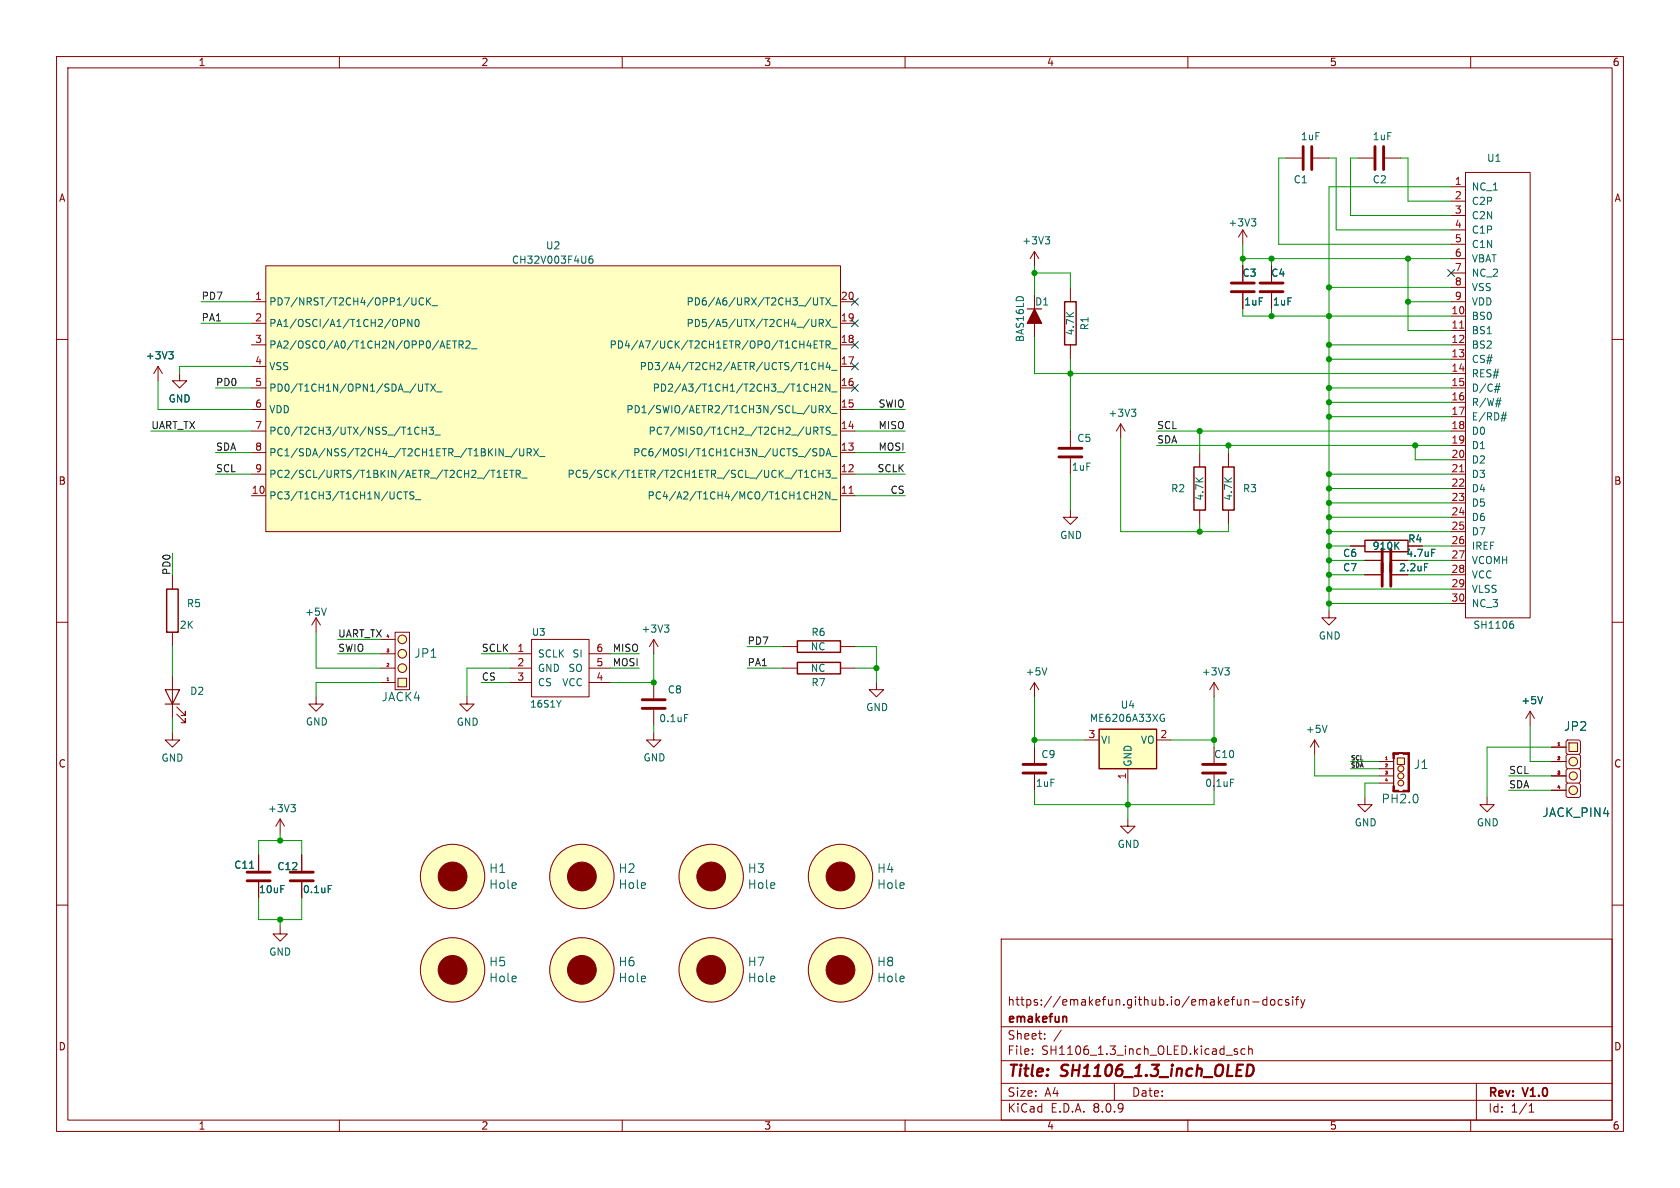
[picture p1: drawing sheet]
<svg xmlns="http://www.w3.org/2000/svg" width="297mm" height="210mm" viewBox="0 0 297 210" stroke-linecap="round" stroke-linejoin="round" font-family="sans-serif">
<g fill="none" stroke="#840000" stroke-width=".18">
<path d="M10 10h277v190h-277zM12 12h273v186h-273zM60 10v2M110 10v2M160 10v2M210 10v2M260 10v2M10 60h2M285 60h2M212.1 80v2.6M212.1 90.2v2.5M10 110h2"/>
<path d="M285 110h2M182.9 132.1v2.8M182.9 136.9v2.8M10 160h2M177 166h108v32h-108zM220.1 176.8l.2-.1 .4 .1v.9M220.1 176.7v1M221.5 177.1h1.1M224 176.8l-.5-.1-.3 .3v.4l.2 .2h.6M224 176.2v1.5M224.7 176.8l.2-.1 .4 .1 .1 .6-.2 .2-.3 .1-.2-.1zM226.7 176.8l-.5-.1-.2 .3v.4l.1 .2h.6"/>
<path d="M227.8 176.8l-.3-.1-.3 .2 .1 .2 .5 .2v.3h-.6M228.5 176.2v.1M228.5 176.7v1M229 176.7h.6M229.6 176.2l-.4 .2v1.3M230 176.7l.3 1M230.3 177.7l-.1 .4-.2 .1M230.7 176.7l-.4 1M285 160h2M60 198v2M110 198v2M160 198v2"/>
<path d="M177 194.5h108M177 191.5h108M177 187.5h108M177 181.5h108M182.5 186.3v.1M182.5 185.5v.1M184.7 183.6v.1M184.7 182.8v.1M187.6 182.1l-1.3 2M197 191.5v3M210 198v2M218.7 185.5l-.3-.1-.2 .2v.2l.5 .2v.3h-.5"/>
<path d="M220.1 185.5l-.4-.1-.3 .3v.4l.1 .2h.6M220.7 185.5l.3-.1 .3 .1 .1 .9M220.7 184.9v1.5M260 198v2M261 191.5v6.5M270.3 196.6h.9M270.3 195.5l.4-.4v1.5"/>
</g>
<path d="M220.6 188.2h.5a1.08 1.08 0 0 1 .5 1.1 1.08 1.08 0 0 1-.8 .9" fill="none" stroke="#840000" stroke-width=".4"/>
<path d="M188.3 179.7l.3 .2v.8" fill="none" stroke="#840000" stroke-width=".3"/>
<path d="M211.1 82.6h2v7.6h-2z" fill="none" stroke="#840000" stroke-width=".25"/>
<path d="M180.8 135.1h4.1M180.8 136.7h4.1" fill="none" stroke="#840000" stroke-width=".51"/>
<path d="M194.3 128.9h10.2v7h-10.2z" fill="#ffffc2"/>
<path d="M188.2 53.3h2v7.7h-2zM216.2 82.6h2v7.6h-2zM194.3 128.9h10.2v7h-10.2z" fill="none" stroke="#840000" stroke-width=".25"/>
<g fill="none" stroke="#840000" stroke-width=".18">
<path d="M227.3 27.9h2.8M232.2 27.9h2.7M240 27.9h2.8M244.9 27.9h2.7M189.2 50.8v2.5M219.7 40.6l-.8 1.3M219.7 40.6v2.6M219.7 47v2.8M219.7 51.8v2.8M219.7 40.6l.8 1.3M224.8 47v2.8M224.8 51.8v2.8"/>
<path d="M189.2 61v2.5M217.2 80v2.6M217.2 90.2v2.5M234.9 108v1.2h1.3l-1.3 1.3-1.2-1.3h1.2M182.9 120.7l-.8 1.2M182.9 120.7v2.5M182.9 120.7l.7 1.2M191.8 130.8h2.5M199.4 135.9v2.5M204.5 130.8h2.5M270.5 125.7l-.8 1.3M270.5 125.7v2.6"/>
<path d="M270.5 125.7l.8 1.3"/>
<circle cx="102.9" cy="154.9" r="5.7"/>
</g>
<path d="M221.2 38.7h.8l-.4 .5M221.8 39.2l.2 .2v.3l-.2 .2M185.1 118.1l-.4 1.2M205.3 126.3h.5M205.6 127h.3v.4l-.3 .1h-.3M272.7 123.1l-.4 1.3" fill="none" stroke="#006464" stroke-width=".18"/>
<path d="M230.4 25.9v4.1M231.9 25.9v4.1M243.1 25.9v4.1M244.6 25.9v4.1M217.7 50h4M217.7 51.6h4M222.8 50h4M222.8 51.6h4" fill="none" stroke="#840000" stroke-width=".51"/>
<circle cx="102.9" cy="154.9" r="5.7" fill="#ffffc2" stroke="#ffffc2" stroke-width=".18"/>
<circle cx="102.9" cy="154.9" r="2.54" fill="#840000" stroke="#840000" stroke-width=".18"/>
<path d="M247 134h1.3v1.1h-1.3z" fill="#ffffc2"/>
<g fill="#ffffc2" stroke="#ffffc2" stroke-width=".18">
<circle cx="247.7" cy="138.4" r=".51"/>
<circle cx="247.6" cy="137.2" r=".53"/>
<circle cx="247.6" cy="135.9" r=".53"/>
<circle cx="278.1" cy="139.7" r=".76"/>
<circle cx="278.1" cy="137.2" r=".71"/>
</g>
<g fill="none" stroke="#840000" stroke-width=".18">
<path d="M189.2 76.2v2.8M198.1 74.9l-.7 1.3M198.1 74.9v2.6M198.1 74.9l.8 1.3M189.2 90.2v1.2h1.3l-1.3 1.3-1.2-1.3h1.2M189.2 81v2.8M238.8 96.5h2.5M241.3 99.1h2.8M246.1 99.1h2.8M241.3 101.6h2.8M246.1 101.6h2.8M115.6 129.5v1.3h1.2l-1.2 1.3-1.3-1.3h1.3"/>
<path d="M115.6 120.7v2.7M115.6 125.5v2.8M214.6 132.1v2.8M214.6 136.9v2.8M243.8 134.6h2.6M243.8 135.9h2.6M243.8 137.2h2.6M243.8 138.4h2.6M246.4 133.1h2.6v6.9h-2.6zM246.4 134.1v4.8M247 134h1.3v1.1h-1.3zM199.4 144.8v1.3h1.3l-1.3 1.2-1.3-1.2h1.3"/>
<path d="M241.3 141v1.2h1.3l-1.3 1.3-1.3-1.3h1.3M262.9 141v1.2h1.3l-1.3 1.3-1.3-1.3h1.3"/>
<circle cx="247.6" cy="135.9" r=".53"/>
<circle cx="247.6" cy="137.2" r=".53"/>
<circle cx="247.7" cy="138.4" r=".51"/>
</g>
<g fill="#840000" stroke="#840000" stroke-width=".18">
<path d="M248 139.7h1.2v.3h-1.2z"/>
<path d="M248.9 133.1h.3v6.9h-.3z"/>
<path d="M247.2 139.9l.9 .1z"/>
<path d="M247.2 133.1h.9z"/>
<path d="M248 133.1h1.2v.3h-1.2z"/>
<path d="M246.3 139.7h1v.3h-1z"/>
<path d="M246.3 133.1h1v.3h-1z"/>
<path d="M246.3 138.9h.2v.9h-.2z"/>
<path d="M246.3 133.1h.2v1h-.2z"/>
</g>
<path d="M245 134.3h.3" fill="none" stroke="#a90000" stroke-width=".18"/>
<path d="M187.2 79.2h4.1M187.2 80.8h4.1M244.3 97v6.6M245.9 97v6.6M113.5 123.7h4.1M113.5 125.2h4.1M212.6 135.1h4.1M212.6 136.7h4.1" fill="none" stroke="#840000" stroke-width=".51"/>
<path d="M200 72.3h.8l-.4 .5M200.6 72.8l.2 .3v.3l-.2 .2M246.8 96.4l.5 .7M247.3 95.8l-.7 .8M251.8 99.6h.6M253.1 97.1h.6M121 126.3h.6M217.5 137.7h.6" fill="none" stroke="#006464" stroke-width=".18"/>
<path d="M241.3 95.5h7.6v2h-7.6z" fill="none" stroke="#840000" stroke-width=".25"/>
<path d="M277.4 131.3h1.5v1.5h-1.5z" fill="#ffffc2"/>
<g fill="#ffffc2" stroke="#ffffc2" stroke-width=".18">
<circle cx="278.1" cy="134.6" r=".76"/>
<circle cx="102.9" cy="171.4" r="5.7"/>
<circle cx="148.6" cy="171.4" r="5.7"/>
<circle cx="125.7" cy="171.4" r="5.7"/>
<circle cx="125.7" cy="154.9" r="5.7"/>
<circle cx="148.6" cy="154.9" r="5.7"/>
</g>
<g fill="none" stroke="#840000" stroke-width=".18">
<path d="M256.5 33h2.6M256.5 35.6h2.6M256.5 38.1h2.6M259.1 30.5h11.4v78.7h-11.4zM182.9 44.5l-.8 1.2M182.9 44.5v2.5M182.9 52.1v7.6M182.9 44.5l.7 1.2M256.5 55.9h2.6M256.5 58.4h2.6M256.5 40.6h2.6M256.5 43.2h2.6"/>
<path d="M256.5 45.7h2.6M256.5 48.3h2.6M256.5 50.8h2.6M256.5 53.3h2.6M27.9 64.8l-.7 1.2M27.9 64.8v2.5M27.9 64.8l.8 1.2M31.7 66v1.3h1.3l-1.3 1.3-1.2-1.3h1.2M256.5 61h2.6M256.5 63.5h2.6M256.5 66h2.6M256.5 68.6h2.6"/>
<path d="M256.5 71.1h2.6M256.5 73.7h2.6M256.5 76.2h2.6M256.5 78.7h2.6M256.5 81.3h2.6M256.5 83.8h2.6M256.5 86.4h2.6M256.5 88.9h2.6M256.5 91.4h2.6M256.5 94h2.6M256.5 96.5h2.6M256.5 99.1h2.6"/>
<path d="M30.5 101.6v2.5M30.5 111.8v2.5M30.5 119.4v7.6M55.9 109.2l-.8 1.3M55.9 109.2v2.6M55.9 109.2l.7 1.3M90.2 118.1h3.8M90.2 115.6h3.8M94 113h10.1v10.2h-10.1zM104.1 118.1h3.8M104.1 115.6h3.8M138.4 118.1h2.6"/>
<path d="M138.4 114.3h2.6M148.6 118.1h2.5M148.6 114.3h2.5M256.5 101.6h2.6M256.5 104.1h2.6M256.5 106.7h2.6M30.5 129.5v1.3h1.2l-1.2 1.3-1.3-1.3h1.3M31.2 126.2l1.6 1.6v-.8v.8h-.8M31.2 125l1.6 1.5v-.8v.8h-.8M55.9 123.2v1.3h1.2l-1.2 1.2-1.3-1.2h1.3M90.2 120.7h3.8M104.1 120.7h3.8"/>
<path d="M154.9 120.7v1.2h1.3l-1.3 1.3-1.2-1.3h1.2M214.6 120.7l-.7 1.2M214.6 120.7v2.5M214.6 120.7l.8 1.2M232.4 130.8l-.8 1.3M232.4 130.8v2.6M232.4 130.8l.8 1.3M274.3 132.1h2.6M274.3 134.6h2.6M274.3 137.2h2.6M274.3 139.7h2.6M276.9 131.1l.2-.3h2l.3 .3v2l-.3 .3h-2l-.2-.3z"/>
<path d="M277.1 138.4l-.2 .3v2l.2 .3h2l.3-.3v-2l-.3-.3M277.1 135.9l-.2 .2v2.1l.2 .2h2l.3-.2v-2.1l-.3-.2M277.1 133.4l-.2 .2v2l.2 .3h2l.3-.3v-2l-.3-.2M277.4 131.3h1.5v1.5h-1.5z"/>
<circle cx="278.1" cy="137.2" r=".71"/>
<circle cx="278.1" cy="139.7" r=".76"/>
<circle cx="278.1" cy="134.6" r=".76"/>
<circle cx="125.7" cy="154.9" r="5.7"/>
<circle cx="148.6" cy="154.9" r="5.7"/>
<circle cx="102.9" cy="171.4" r="5.7"/>
<circle cx="125.7" cy="171.4" r="5.7"/>
<circle cx="148.6" cy="171.4" r="5.7"/>
</g>
<path d="M258.1 58h.7M258.1 83.4h.7M275.4 131.8h.3" fill="none" stroke="#a90000" stroke-width=".18"/>
<g fill="none" stroke="#006464" stroke-width=".18">
<path d="M184.8 41.9h.8l-.5 .4M185.3 42.3l.3 .3v.3l-.3 .2M29.8 62.2h.8l-.4 .5M30.4 62.7l.2 .2v.3l-.2 .2M264.2 68.9h.9M264.3 68.3h.9M264.4 71.4h.9M264.5 70.9h.9M265.1 67.8l-.4 1.6M265.3 70.3l-.4 1.6M265.3 73.9h.9M265.5 73.4h.9"/>
<path d="M266.2 72.8l-.3 1.7M57.7 107.5l-.4 1.3M216.5 118.1h.8l-.4 .4M217.1 118.5l.2 .3v.3l-.2 .2M267.1 110.3h.3l.2 .2-.1 .4-.4 .2M267.2 109.8h.3M99.2 123.8l-.4 .6M234.6 128.2l-.4 1.3"/>
</g>
<g fill="#840000" stroke="#840000" stroke-width=".18">
<circle cx="102.9" cy="171.4" r="2.54"/>
<circle cx="148.6" cy="171.4" r="2.54"/>
<circle cx="125.7" cy="171.4" r="2.54"/>
<circle cx="125.7" cy="154.9" r="2.54"/>
<circle cx="148.6" cy="154.9" r="2.54"/>
</g>
<path d="M29.5 104.1h2v7.7h-2zM141 117.1h7.6v2h-7.6zM141 113.3h7.6v2h-7.6z" fill="none" stroke="#840000" stroke-width=".25"/>
<path d="M181.6 54.6h2.5M29.2 121.9h2.5l-1.2 2.6zM29.2 124.5h2.5" fill="none" stroke="#840000" stroke-width=".2"/>
<path d="M182.9 54.6l1.2 2.6h-2.5z" fill="#840000" stroke="#840000" stroke-width=".2"/>
<path d="M47 47h101.6v47h-101.6z" fill="#ffffc2"/>
<g fill="none" stroke="#840000" stroke-width=".18">
<path d="M44.4 53.3h2.6M44.4 57.2h2.6M47 47h101.6v47h-101.6zM148.6 53.3h2.5M148.6 57.2h2.5M44.4 76.2h2.6M44.4 72.4h2.6M44.4 68.6h2.6M44.4 64.8h2.6M44.4 61h2.6M148.6 76.2h2.5M148.6 72.4h2.5"/>
<path d="M148.6 68.6h2.5M148.6 64.8h2.5M148.6 61h2.5M44.4 87.6h2.6M44.4 83.8h2.6M44.4 80h2.6M148.6 87.6h2.5M148.6 83.8h2.5M148.6 80h2.5M115.6 113l-.8 1.3M115.6 113v2.6M115.6 113l.7 1.3"/>
<path d="M82.5 123.2v1.3h1.3l-1.3 1.2-1.2-1.2h1.2M45.7 151.1v2.8M45.7 156v2.8M49.5 144.8l-.7 1.3M49.5 144.8v2.5M49.5 144.8l.8 1.3M53.3 151.1v2.8M53.3 156v2.8M49.5 163.8v1.3h1.3l-1.3 1.3-1.2-1.3h1.2"/>
<circle cx="80" cy="154.9" r="5.7"/>
<circle cx="80" cy="171.4" r="5.7"/>
</g>
<g fill="none" stroke="#006464" stroke-width=".18">
<path d="M70.2 56.6v.9M70.8 57.1h.6l.1-.2v-.3l-.7-.1v1.2M72.8 56.5v1.2l-.7-1.2v1.2M73.5 52.6v1.1l-.2 .2M73.5 56.5h.2a.68 .68 0 0 1 .4 .6 .68 .68 0 0 1-.4 .6 .84 .84 0 0 1-.2-1.2zM74.9 52.8a.6 .6 0 0 0-.9 .4 .6 .6 0 0 0 .6 .7l.3-.1M75.4 52.6v1.3M75.6 53.2l.5 .7M76.1 52.6l-.7 .8M76.4 54h1M104.7 45.3h-.3a.86 .86 0 0 0 0 1.2l.4-.1v-.4l-.2-.3-.4 .1-.1 .2M144.5 52.6v1.1l-.2 .2"/>
<path d="M144.8 57.1h.6l.2-.2-.1-.3-.7-.1v1.2M145 52.6h.7M145.1 57.1l.5 .6M145.3 52.6v1.3M146 56.5l.8 1.2M146 52.6l.8 1.3M146.8 56.5l-.8 1.2M146.8 52.6l-.8 1.3M147 54h1M147 57.9h1M73.8 75.5l.3 .1M74.1 76.7l-.3 .1"/>
<path d="M74.6 75.5v1.3M74.6 76.1h.8M74.7 67.9v1l-.1 .2-.4 .1M75.1 67.9h.7M75.4 75.5v1.3M75.5 67.9v1.3M75.8 75.5h.8l-.4 .5 .4 .1v.6l-.2 .1-.6-.1M76.1 67.9l.9 1.3M76.9 76.9h.9M77 67.9l-.9 1.3M77.2 69.3h.9M79 61.5h.7"/>
<path d="M79 60.3h.7M80 60.3h.7M80.4 60.3v1.2M81.2 60.9h.6l.1-.2-.1-.3-.6-.1v1.2M81.5 60.9l.4 .6M82.4 60.4l.5-.1 .2 .3-.8 .9h.8M83.3 61.7h1M91.4 79.3l-1 1.6M91.9 79.3v1l.2 .3 .4-.1 .1-.2v-1M93.2 80l.6-.1 .1-.2v-.3l-.7-.1v1.3M93.5 80l.4 .6M94.3 79.3l.9 1.3"/>
<path d="M95.2 79.3l-.9 1.3M142.7 61.1h.7M143.4 68.5h.8M143.9 75.5h.5l.2 .3-.1 .3-.6 .1M143.9 79.3l.5 .1M143.9 60.9h.5M144.2 67.9v1.3M144.2 80l.2 .2-.2 .4M144.2 76.2l.4 .6M144.2 64.2a.6 .6 0 0 0-.8 .4 .6 .6 0 0 0 .6 .7l.2-.1M144.2 71.7v1.1l-.2 .2-.4-.2M144.5 60.3h-.6v1.2h.6"/>
<path d="M144.7 68l.5-.1 .2 .4-.7 .9h.7M144.8 64.1v1.2M144.8 64.7h.7M144.8 72.4l.6-.1 .2-.2-.1-.3-.7-.1v1.3M144.9 60.3h.7M145 79.3a.64 .64 0 0 1 .7 .7 .64 .64 0 0 1-.7 .6zM145 75.5h.7M145.1 72.4l.5 .6M145.3 60.3v1.2M145.3 75.5v1.3M145.5 64.1v1.2M146 71.7l.8 1.3"/>
<path d="M146 60.9h.7l.1-.2-.1-.3-.7-.1v1.2M146.3 64l-.3 .9h.8M146.3 60.9l.5 .6M146.7 64.5v.8M146.7 67.9v1.3l-.7-1.3v1.3M146.8 75.6l-.5-.1-.2 .1v.4l.6 .2 .1 .3-.3 .3-.5-.1M146.8 71.7l-.8 1.3M147 76.9h1M147 73.1h1M147 69.3h1M147 65.5h1M147 61.7h1"/>
<path d="M71.4 86.9h.7M71.7 86.9v1.3M73.2 87l-.5-.1-.2 .2v.3l.6 .3 .1 .3-.3 .2-.4-.1M73.4 88.3h1M87.9 84.4h.7M87.9 83.5l.3-.4v1.3M89.1 83.7h.5M89.7 83.1h-.6v1.3h.6M90.1 83.1h.7M90.5 83.1v1.3M91.3 83.8l.6-.1 .1-.1-.1-.3-.6-.2v1.3M91.6 83.8l.4 .6"/>
<path d="M92.2 84.5h1M95.4 80.7h.9M142.2 84.4h.8M142.2 83.5l.4-.4v1.3M143.4 87.5h.8M144.2 86.9v1.3M144.2 83.3a.6 .6 0 0 0-.8 .4 .6 .6 0 0 0 .6 .7l.2-.1M144.7 87.1l.5-.2 .2 .4-.7 .9h.7M144.8 83.1v1.3M144.8 83.7h.7M145.5 83.1v1.3M146 83.1h.8l-.5 .5 .4 .1v.6l-.2 .1-.5-.1"/>
<path d="M146 80.6l.5-1.3 .4 1.3M146.2 80.2h.6M146.7 86.9v1.3l-.7-1.3v1.3M147 88.3h1M147 84.5h1M147 80.7h1M117.5 110.5h.7l-.4 .5M118 111l.2 .2v.3l-.2 .3M44.1 153.5h.8M51.4 142.2h.8l-.4 .5M52 142.7l.2 .3v.3l-.2 .2M58 156.5h.6"/>
</g>
<path d="M150.1 87.2h.7" fill="none" stroke="#a90000" stroke-width=".18"/>
<g fill="#ffffc2" stroke="#ffffc2" stroke-width=".18">
<circle cx="80" cy="154.9" r="5.7"/>
<circle cx="80" cy="171.4" r="5.7"/>
<circle cx="71.1" cy="113" r=".76"/>
<circle cx="71.1" cy="115.6" r=".76"/>
</g>
<g fill="#840000" stroke="#840000" stroke-width=".18">
<circle cx="80" cy="154.9" r="2.54"/>
<circle cx="80" cy="171.4" r="2.54"/>
</g>
<path d="M43.7 154.2h4.1M43.7 155.7h4.1M51.3 154.2h4.1M51.3 155.7h4.1" fill="none" stroke="#840000" stroke-width=".51"/>
<path d="M70.4 119.9h1.5v1.5h-1.5z" fill="#ffffc2"/>
<circle cx="71.1" cy="118.1" r=".76" fill="#ffffc2" stroke="#ffffc2" stroke-width=".18"/>
<g fill="none" stroke="#840000" stroke-width=".18">
<path d="M219.7 47v2.8M219.7 51.8v2.8M224.8 47v2.8M224.8 51.8v2.8M238.8 96.5h2.5M241.3 99.1h2.8M246.1 99.1h2.8M67.3 118.1h2.5M67.3 115.6h2.5M67.3 113h2.5M69.8 111.8h2.6v10.1h-2.6zM70.4 119.9h1.5v1.5h-1.5z"/>
<path d="M241.3 101.6h2.8M246.1 101.6h2.8M67.3 120.7h2.5M274.3 132.1h2.6M274.3 134.6h2.6M274.3 137.2h2.6M274.3 139.7h2.6M45.7 151.1v2.8M45.7 156v2.8M53.3 151.1v2.8M53.3 156v2.8"/>
<circle cx="71.1" cy="115.6" r=".76"/>
<circle cx="71.1" cy="113" r=".76"/>
<circle cx="71.1" cy="118.1" r=".76"/>
</g>
<path d="M68.4 120.3h.3M275.4 131.8h.3" fill="none" stroke="#a90000" stroke-width=".18"/>
<g fill="none" stroke="#009600" stroke-width=".18">
<path d="M227.3 27.9h-1.2v15.3h30.4M234.9 27.9h1.3v12.7h20.3M240 27.9h-1.2v10.2h17.7M247.6 27.9h1.3v7.7h7.6M256.5 33h-21.6v75M35.6 53.3h8.8M35.6 57.2h8.8M182.9 48.3h6.3v2.5M182.9 59.7v6.3h73.6M182.9 47v5.1M219.7 45.7h36.8M219.7 54.6v1.3h36.8"/>
<path d="M219.7 43.2v3.8M224.8 45.7v1.3M224.8 54.6v1.3M234.9 50.8h21.6M248.9 45.7v12.7h7.6M248.9 53.3h7.6M26.7 76.2h17.7M27.9 67.3v5.1h16.5M38.1 68.6h6.3M44.4 64.8h-12.7v1.2M151.1 76.2h8.9M151.1 72.4h8.9"/>
<path d="M189.2 63.5v12.7M198.1 77.5v16.5h19.1v-1.3M204.5 78.7h52M204.5 76.2h52M212.1 76.2v3.8M217.2 78.7v1.3M234.9 63.5h21.6M234.9 61h21.6M234.9 71.1h21.6M234.9 68.6h21.6M234.9 73.7h21.6M250.2 78.7v2.6h6.3"/>
<path d="M30.5 97.8v3.8M38.1 83.8h6.3M38.1 80h6.3M151.1 83.8h8.9M151.1 87.6h8.9M151.1 80h8.9M189.2 83.8v6.4M212.1 92.7v1.3M234.9 96.5h3.9M234.9 99.1h6.4M234.9 94h21.6M234.9 83.8h21.6"/>
<path d="M234.9 88.9h21.6M234.9 91.4h21.6M234.9 86.4h21.6M248.9 99.1h7.6M251.5 96.5h5M30.5 114.3v5.1M55.9 111.8v6.3h11.4M59.7 115.6h7.6M59.7 113h7.6M85.1 115.6h5.1M90.2 118.1h-7.7v5.1M107.9 118.1h5.1"/>
<path d="M107.9 115.6h5.1M115.6 115.6v5.1h-7.7M132.1 114.3h6.3M132.1 118.1h6.3M151.1 114.3h3.8v6.4M151.1 118.1h3.8M234.9 101.6h6.4M234.9 104.1h21.6M234.9 106.7h21.6M248.9 101.6h7.6M30.5 127v2.5M67.3 120.7h-11.4v2.5"/>
<path d="M85.1 120.7h5.1M115.6 128.3v1.2M182.9 139.7v2.5h31.7v-2.5M182.9 123.2v8.9M182.9 130.8h8.9M199.4 138.4v6.4M207 130.8h7.6M214.6 123.2v8.9M232.4 133.4v3.8h11.4M238.8 135.9h5M238.8 134.6h5M243.8 138.4h-2.5v2.6"/>
<path d="M266.7 139.7h7.6M266.7 137.2h7.6M270.5 128.3v6.3h3.8M274.3 132.1h-11.4v8.9M45.7 151.1v-2.5h7.6v2.5M45.7 158.8v3.8h7.6v-3.8M49.5 147.3v1.3M49.5 162.6v1.2"/>
</g>
<path d="M150.5 52.7l1.2 1.2M150.5 56.5l1.2 1.3M151.7 52.7l-1.2 1.2M151.7 56.5l-1.2 1.3M255.9 47.7l1.2 1.2M257.1 47.7l-1.2 1.2M150.5 68l1.2 1.2M150.5 64.2l1.2 1.2M150.5 60.4l1.2 1.2M151.7 68l-1.2 1.2M151.7 64.2l-1.2 1.2M151.7 60.4l-1.2 1.2" fill="none" stroke="#000084" stroke-width=".18"/>
<path d="M29.8 62.2h.8l-.4 .5M30.4 62.7l.2 .2v.3l-.2 .2M246.8 96.4l.5 .7M247.3 95.8l-.7 .8M251.8 99.6h.6M253.1 97.1h.6M272.7 123.1l-.4 1.3M44.1 153.5h.8M58 156.5h.6" fill="none" stroke="#006464" stroke-width=".18"/>
<g fill="#009600" stroke="#009600" stroke-width=".18">
<circle cx="224.8" cy="55.9" r=".46"/>
<circle cx="212.1" cy="76.2" r=".46"/>
<circle cx="234.9" cy="61" r=".46"/>
<circle cx="234.9" cy="55.9" r=".46"/>
<circle cx="234.9" cy="104.1" r=".46"/>
<circle cx="234.9" cy="101.6" r=".46"/>
<circle cx="212.1" cy="94" r=".46"/>
<circle cx="214.6" cy="130.8" r=".46"/>
<circle cx="234.9" cy="106.7" r=".46"/>
<circle cx="182.9" cy="130.8" r=".46"/>
<circle cx="217.2" cy="78.7" r=".46"/>
<circle cx="199.4" cy="142.2" r=".46"/>
<circle cx="234.9" cy="88.9" r=".46"/>
<circle cx="234.9" cy="83.8" r=".46"/>
<circle cx="234.9" cy="86.4" r=".46"/>
<circle cx="234.9" cy="73.7" r=".46"/>
<circle cx="234.9" cy="68.6" r=".46"/>
<circle cx="234.9" cy="71.1" r=".46"/>
<circle cx="234.9" cy="63.5" r=".46"/>
<circle cx="234.9" cy="91.4" r=".46"/>
<circle cx="234.9" cy="94" r=".46"/>
<circle cx="250.2" cy="78.7" r=".46"/>
<circle cx="234.9" cy="99.1" r=".46"/>
<circle cx="234.9" cy="96.5" r=".46"/>
<circle cx="248.9" cy="45.7" r=".46"/>
<circle cx="224.8" cy="45.7" r=".46"/>
<circle cx="234.9" cy="50.8" r=".46"/>
<circle cx="248.9" cy="53.3" r=".46"/>
<circle cx="219.7" cy="45.7" r=".46"/>
<circle cx="115.6" cy="120.7" r=".46"/>
<circle cx="154.9" cy="118.1" r=".46"/>
<circle cx="182.9" cy="48.3" r=".46"/>
<circle cx="189.2" cy="66" r=".46"/>
<circle cx="49.5" cy="148.6" r=".46"/>
<circle cx="49.5" cy="162.6" r=".46"/>
</g>
<g font-size="2.8" fill="#840000">
<text x="178" y="190.9">Title:</text>
<text x="187.7" y="190.9">SH1106_1.3_inch_OLED</text>
</g>
<g font-size="2.1" fill="#006464">
<text x="73.2" y="116.5">JP1</text>
<text x="67.4" y="124.2">JACK4</text>
<text x="276.4" y="129.4">JP2</text>
<text x="249.9" y="136.1">J1</text>
<text x="244.2" y="142.2">PH2.0</text>
<text x="272.6" y="144.6">JACK_PIN4</text>
<text x="86.4" y="154.5">H1</text>
<text x="109.3" y="154.5">H2</text>
<text x="132.1" y="154.5">H3</text>
<text x="155" y="154.5">H4</text>
<text x="86.4" y="157.3">Hole</text>
<text x="109.3" y="157.3">Hole</text>
<text x="132.1" y="157.3">Hole</text>
<text x="155" y="157.3">Hole</text>
<text x="86.4" y="173.9">Hole</text>
<text x="86.4" y="171">H5</text>
<text x="109.3" y="173.9">Hole</text>
<text x="109.3" y="171">H6</text>
<text x="132.1" y="173.9">Hole</text>
<text x="132.1" y="171">H7</text>
<text x="155" y="173.9">Hole</text>
<text x="155" y="171">H8</text>
</g>
<g font-size="2.1" fill="#840000">
<text x="178" y="178">https://emakefun.github.io/emakefun-docsify</text>
<text x="178" y="184">Sheet:</text>
<text x="178" y="181.2">emakefun</text>
<text x="178" y="186.7">File:</text>
<text x="184.1" y="186.7">SH1106_1.3_inch_OLED.kicad_sch</text>
<text x="178" y="196.9">KiCad</text>
<text x="178" y="194.1">Size:</text>
<text x="184.7" y="194.1">A4</text>
<text x="185.7" y="196.9">E.D.A.</text>
<text x="193.3" y="196.9">8.0.9</text>
<text x="200" y="194.1">Date:</text>
<text x="263" y="194.3">Rev:</text>
<text x="263" y="196.9">Id:</text>
<text x="267.1" y="196.9">1/1</text>
<text x="269.4" y="194.3">V1.0</text>
</g>
<g font-size="1.8" fill="#840000">
<text x="35" y="11.9">1</text>
<text x="85" y="11.9">2</text>
<text x="135" y="11.9">3</text>
<text x="185" y="11.9">4</text>
<text x="235" y="11.9">5</text>
<text x="285" y="11.9">6</text>
<text x="10.3" y="35.9">A</text>
<text x="285.3" y="35.9">A</text>
<text x="10.3" y="85.9">B</text>
<text x="285.3" y="85.9">B</text>
<text x="248.8" y="96.1">R4</text>
<text x="10.3" y="135.9">C</text>
<text x="285.3" y="135.9">C</text>
<text x="10.3" y="185.9">D</text>
<text x="285.3" y="185.9">D</text>
<text x="35" y="199.9">1</text>
<text x="85" y="199.9">2</text>
<text x="135" y="199.9">3</text>
<text x="185" y="199.9">4</text>
<text x="235" y="199.9">5</text>
<text x="285" y="199.9">6</text>
</g>
<g font-size="1.8" fill="#006464">
<text x="229.9" y="25">1uF</text>
<text x="242.6" y="25">1uF</text>
<text x="262.8" y="28.8">U1</text>
<text x="228.6" y="32.6">C1</text>
<text x="242.6" y="32.6">C2</text>
<text x="260.1" y="33.9">NC_1</text>
<text x="217.1" y="40.2">+3V3</text>
<text x="260.1" y="36.4">C2P</text>
<text x="260.1" y="39">C2N</text>
<text x="260.1" y="41.5">C1P</text>
<text x="90.4" y="46.8">CH32V003F4U6</text>
<text x="96.4" y="44.3">U2</text>
<text x="180.6" y="43.4">+3V3</text>
<text x="260.1" y="44">C1N</text>
<text x="260.1" y="46.6">VBAT</text>
<text x="219.6" y="49.1">C3</text>
<text x="224.6" y="49.1">C4</text>
<text x="260.1" y="49.1">NC_2</text>
<text x="260.1" y="51.7">VSS</text>
<text x="47.5" y="54.2">PD7/NRST/T2CH4/OPP1/UCK_</text>
<text x="47.5" y="58">PA1/OSCI/A1/T1CH2/OPN0</text>
<text x="121.3" y="58">PD5/A5/UTX/T2CH4_/URX_</text>
<text x="121.3" y="54.2">PD6/A6/URX/T2CH3_/UTX_</text>
<text x="182.9" y="54.2">D1</text>
<text x="190.1" y="59.4" transform="rotate(-90 190.1 59.4)">4.7K</text>
<text x="192.6" y="58.5" transform="rotate(-90 192.6 58.5)">R1</text>
<text x="219.9" y="54.2">1uF</text>
<text x="224.9" y="54.2">1uF</text>
<text x="260.1" y="56.7">BS0</text>
<text x="260.1" y="59.3">BS1</text>
<text x="260.1" y="54.2">VDD</text>
<text x="25.7" y="63.7">+3V3</text>
<text x="47.5" y="61.8">PA2/OSCO/A0/T1CH2N/OPP0/AETR2_</text>
<text x="47.5" y="65.6">VSS</text>
<text x="107.7" y="61.8">PD4/A7/UCK/T2CH1ETR/OPO/T1CH4ETR_</text>
<text x="113" y="65.6">PD3/A4/T2CH2/AETR/UCTS/T1CH4_</text>
<text x="181.2" y="60.6" transform="rotate(-90 181.2 60.6)">BAS16LD</text>
<text x="260.1" y="61.8">BS2</text>
<text x="260.1" y="64.4">CS#</text>
<text x="29.7" y="71.3">GND</text>
<text x="47.5" y="69.4">PD0/T1CH1N/OPN1/SDA_/UTX_</text>
<text x="115.3" y="69.4">PD2/A3/T1CH1/T2CH3_/T1CH2N_</text>
<text x="260.1" y="66.9">RES#</text>
<text x="260.1" y="69.4">D/C#</text>
<text x="260.1" y="72">R/W#</text>
<text x="47.5" y="73.3">VDD</text>
<text x="47.5" y="77.1">PC0/T2CH3/UTX/NSS_/T1CH3_</text>
<text x="110.6" y="73.3">PD1/SWIO/AETR2/T1CH3N/SCL_/URX_</text>
<text x="114.6" y="77.1">PC7/MISO/T1CH2_/T2CH2_/URTS_</text>
<text x="195.9" y="73.9">+3V3</text>
<text x="260.1" y="74.5">E/RD#</text>
<text x="260.1" y="77.1">D0</text>
<text x="47.5" y="80.9">PC1/SDA/NSS/T2CH4_/T2CH1ETR_/T1BKIN_/URX_</text>
<text x="111.8" y="80.9">PC6/MOSI/T1CH1CH3N_/UCTS_/SDA_</text>
<text x="189.4" y="83.4">1uF</text>
<text x="190.3" y="78.3">C5</text>
<text x="260.1" y="79.6">D1</text>
<text x="260.1" y="82.1">D2</text>
<text x="47.5" y="88.5">PC3/T1CH3/T1CH1N/UCTS_</text>
<text x="47.5" y="84.7">PC2/SCL/URTS/T1BKIN/AETR_/T2CH2_/T1ETR_</text>
<text x="100.2" y="84.7">PC5/SCK/T1ETR/T2CH1ETR_/SCL_/UCK_/T1CH3_</text>
<text x="114.4" y="88.5">PC4/A2/T1CH4/MCO/T1CH1CH2N_</text>
<text x="206.9" y="87.2">R2</text>
<text x="213" y="88.6" transform="rotate(-90 213 88.6)">4.7K</text>
<text x="218" y="88.6" transform="rotate(-90 218 88.6)">4.7K</text>
<text x="219.6" y="87.2">R3</text>
<text x="260.1" y="84.7">D3</text>
<text x="260.1" y="87.2">D4</text>
<text x="260.1" y="89.8">D5</text>
<text x="187.3" y="95.5">GND</text>
<text x="260.1" y="92.3">D6</text>
<text x="260.1" y="94.8">D7</text>
<text x="237.3" y="101.2">C7</text>
<text x="237.3" y="98.7">C6</text>
<text x="242.6" y="97.4">910K</text>
<text x="247.3" y="101.2">2.2uF</text>
<text x="248.5" y="98.7">4.7uF</text>
<text x="260.1" y="97.4">IREF</text>
<text x="260.1" y="99.9">VCOMH</text>
<text x="32.9" y="107.5">R5</text>
<text x="260.1" y="102.5">VCC</text>
<text x="260.1" y="105">VLSS</text>
<text x="260.1" y="107.5">NC_3</text>
<text x="31.7" y="111.4">2K</text>
<text x="53.8" y="109">+5V</text>
<text x="113.3" y="112">+3V3</text>
<text x="143.4" y="112.6">R6</text>
<text x="233" y="113.3">GND</text>
<text x="260.4" y="111.4">SH1106</text>
<text x="95" y="116.4">SCLK</text>
<text x="95" y="119">GND</text>
<text x="100.4" y="119">SO</text>
<text x="101.1" y="116.4">SI</text>
<text x="143.2" y="119">NC</text>
<text x="143.2" y="115.2">NC</text>
<text x="181.2" y="119.6">+5V</text>
<text x="212.4" y="119.6">+3V3</text>
<text x="33.5" y="123">D2</text>
<text x="95" y="121.5">CS</text>
<text x="99.3" y="121.5">VCC</text>
<text x="118" y="122.8">C8</text>
<text x="143.4" y="121.5">R7</text>
<text x="153" y="125.9">GND</text>
<text x="198" y="125.5">U4</text>
<text x="268.9" y="124.7">+5V</text>
<text x="54" y="128.4">GND</text>
<text x="80.6" y="128.5">GND</text>
<text x="116.4" y="127.9">0.1uF</text>
<text x="192.6" y="127.8">ME6206A33XG</text>
<text x="194.6" y="131.7">VI</text>
<text x="201.6" y="131.7">VO</text>
<text x="230.8" y="129.8">+5V</text>
<text x="28.4" y="134.8">GND</text>
<text x="113.7" y="134.8">GND</text>
<text x="184" y="134.2">C9</text>
<text x="200.3" y="135.6" transform="rotate(-90 200.3 135.6)">GND</text>
<text x="214.5" y="134.2">C10</text>
<text x="47.3" y="143.8">+3V3</text>
<text x="183" y="139.3">1uF</text>
<text x="213" y="139.3">0.1uF</text>
<text x="239.4" y="146.3">GND</text>
<text x="261" y="146.3">GND</text>
<text x="41.3" y="153.8">C11</text>
<text x="48.9" y="154">C12</text>
<text x="197.5" y="150.1">GND</text>
<text x="45.7" y="158.1">10uF</text>
<text x="53.5" y="158.1">0.1uF</text>
<text x="47.5" y="169.1">GND</text>
</g>
<g font-size="1.8" fill="#a90000">
<text x="257.1" y="32.8">1</text>
<text x="257.1" y="35.3">2</text>
<text x="257.1" y="37.8">3</text>
<text x="257.1" y="40.4">4</text>
<text x="257.1" y="42.9">5</text>
<text x="257.1" y="45.5">6</text>
<text x="45" y="53.1">1</text>
<text x="148.5" y="53.1">20</text>
<text x="257.1" y="48">7</text>
<text x="257.1" y="50.5">8</text>
<text x="257.1" y="53.1">9</text>
<text x="45" y="56.9">2</text>
<text x="148.5" y="56.9">19</text>
<text x="256.5" y="55.6">10</text>
<text x="256.5" y="58.2">11</text>
<text x="45" y="60.7">3</text>
<text x="45" y="64.5">4</text>
<text x="148.5" y="64.5">17</text>
<text x="148.5" y="60.7">18</text>
<text x="256.5" y="60.7">12</text>
<text x="256.5" y="63.2">13</text>
<text x="256.5" y="65.8">14</text>
<text x="45" y="68.3">5</text>
<text x="148.5" y="68.3">16</text>
<text x="256.5" y="68.3">15</text>
<text x="256.5" y="70.9">16</text>
<text x="45" y="72.1">6</text>
<text x="45" y="75.9">7</text>
<text x="148.5" y="75.9">14</text>
<text x="148.5" y="72.1">15</text>
<text x="256.5" y="73.4">17</text>
<text x="256.5" y="75.9">18</text>
<text x="45" y="79.8">8</text>
<text x="45" y="83.6">9</text>
<text x="148.5" y="83.6">12</text>
<text x="148.5" y="79.8">13</text>
<text x="256.5" y="78.5">19</text>
<text x="256.5" y="81">20</text>
<text x="256.5" y="83.6">21</text>
<text x="44.4" y="87.4">10</text>
<text x="148.5" y="87.4">11</text>
<text x="256.5" y="86.1">22</text>
<text x="256.5" y="88.6">23</text>
<text x="256.5" y="91.2">24</text>
<text x="256.5" y="93.7">25</text>
<text x="256.5" y="96.3">26</text>
<text x="256.5" y="98.8">27</text>
<text x="256.5" y="101.3">28</text>
<text x="256.5" y="103.9">29</text>
<text x="256.5" y="106.4">30</text>
<text x="91.4" y="115.3">1</text>
<text x="91.4" y="117.9">2</text>
<text x="105.3" y="117.9">5</text>
<text x="105.3" y="115.3">6</text>
<text x="91.4" y="120.4">3</text>
<text x="105.3" y="120.4">4</text>
<text x="192.3" y="130.6">3</text>
<text x="205" y="130.6">2</text>
<text x="199.1" y="137.9" transform="rotate(-90 199.1 137.9)">1</text>
</g>
<g font-size="1.8" fill="#0f0f0f">
<text x="35.6" y="53.1">PD7</text>
<text x="35.6" y="56.9">PA1</text>
<text x="38.1" y="68.3">PD0</text>
<text x="26.7" y="75.9">UART_TX</text>
<text x="155.2" y="72.1">SWIO</text>
<text x="155.2" y="75.9">MISO</text>
<text x="204.5" y="75.9">SCL</text>
<text x="38.1" y="83.6">SCL</text>
<text x="38.1" y="79.7">SDA</text>
<text x="155" y="83.6">SCLK</text>
<text x="155.2" y="79.7">MOSI</text>
<text x="204.5" y="78.5">SDA</text>
<text x="157.3" y="87.4">CS</text>
<text x="30.2" y="101.7" transform="rotate(-90 30.2 101.7)">PD0</text>
<text x="59.7" y="112.8">UART_TX</text>
<text x="59.7" y="115.3">SWIO</text>
<text x="85.1" y="115.3">SCLK</text>
<text x="108.2" y="115.3">MISO</text>
<text x="108.2" y="117.8">MOSI</text>
<text x="132.1" y="114">PD7</text>
<text x="132.1" y="117.8">PA1</text>
<text x="85.1" y="120.4">CS</text>
<text x="266.7" y="136.9">SCL</text>
<text x="266.7" y="139.4">SDA</text>
</g>
<g font-size="1.7" fill="#006464">
<text x="93.9" y="112.6">U3</text>
<text x="93.6" y="125.3">16S1Y</text>
</g>
<g font-size="1.1" fill="#0f0f0f">
<text x="238.8" y="134.5">SCL</text>
<text x="238.8" y="135.7">SDA</text>
</g>
<g font-size=".7" fill="#a90000">
<text x="68.2" y="112.8">4</text>
<text x="68.2" y="117.9">2</text>
<text x="68.2" y="115.3">3</text>
<text x="68.2" y="120.4">1</text>
<text x="275.2" y="131.8">1</text>
<text x="244.7" y="134.4">1</text>
<text x="244.7" y="135.6">2</text>
<text x="244.7" y="136.9">3</text>
<text x="275.2" y="134.4">2</text>
<text x="275.2" y="136.9">3</text>
<text x="244.7" y="138.2">4</text>
<text x="275.2" y="139.4">4</text>
</g>
</svg>
